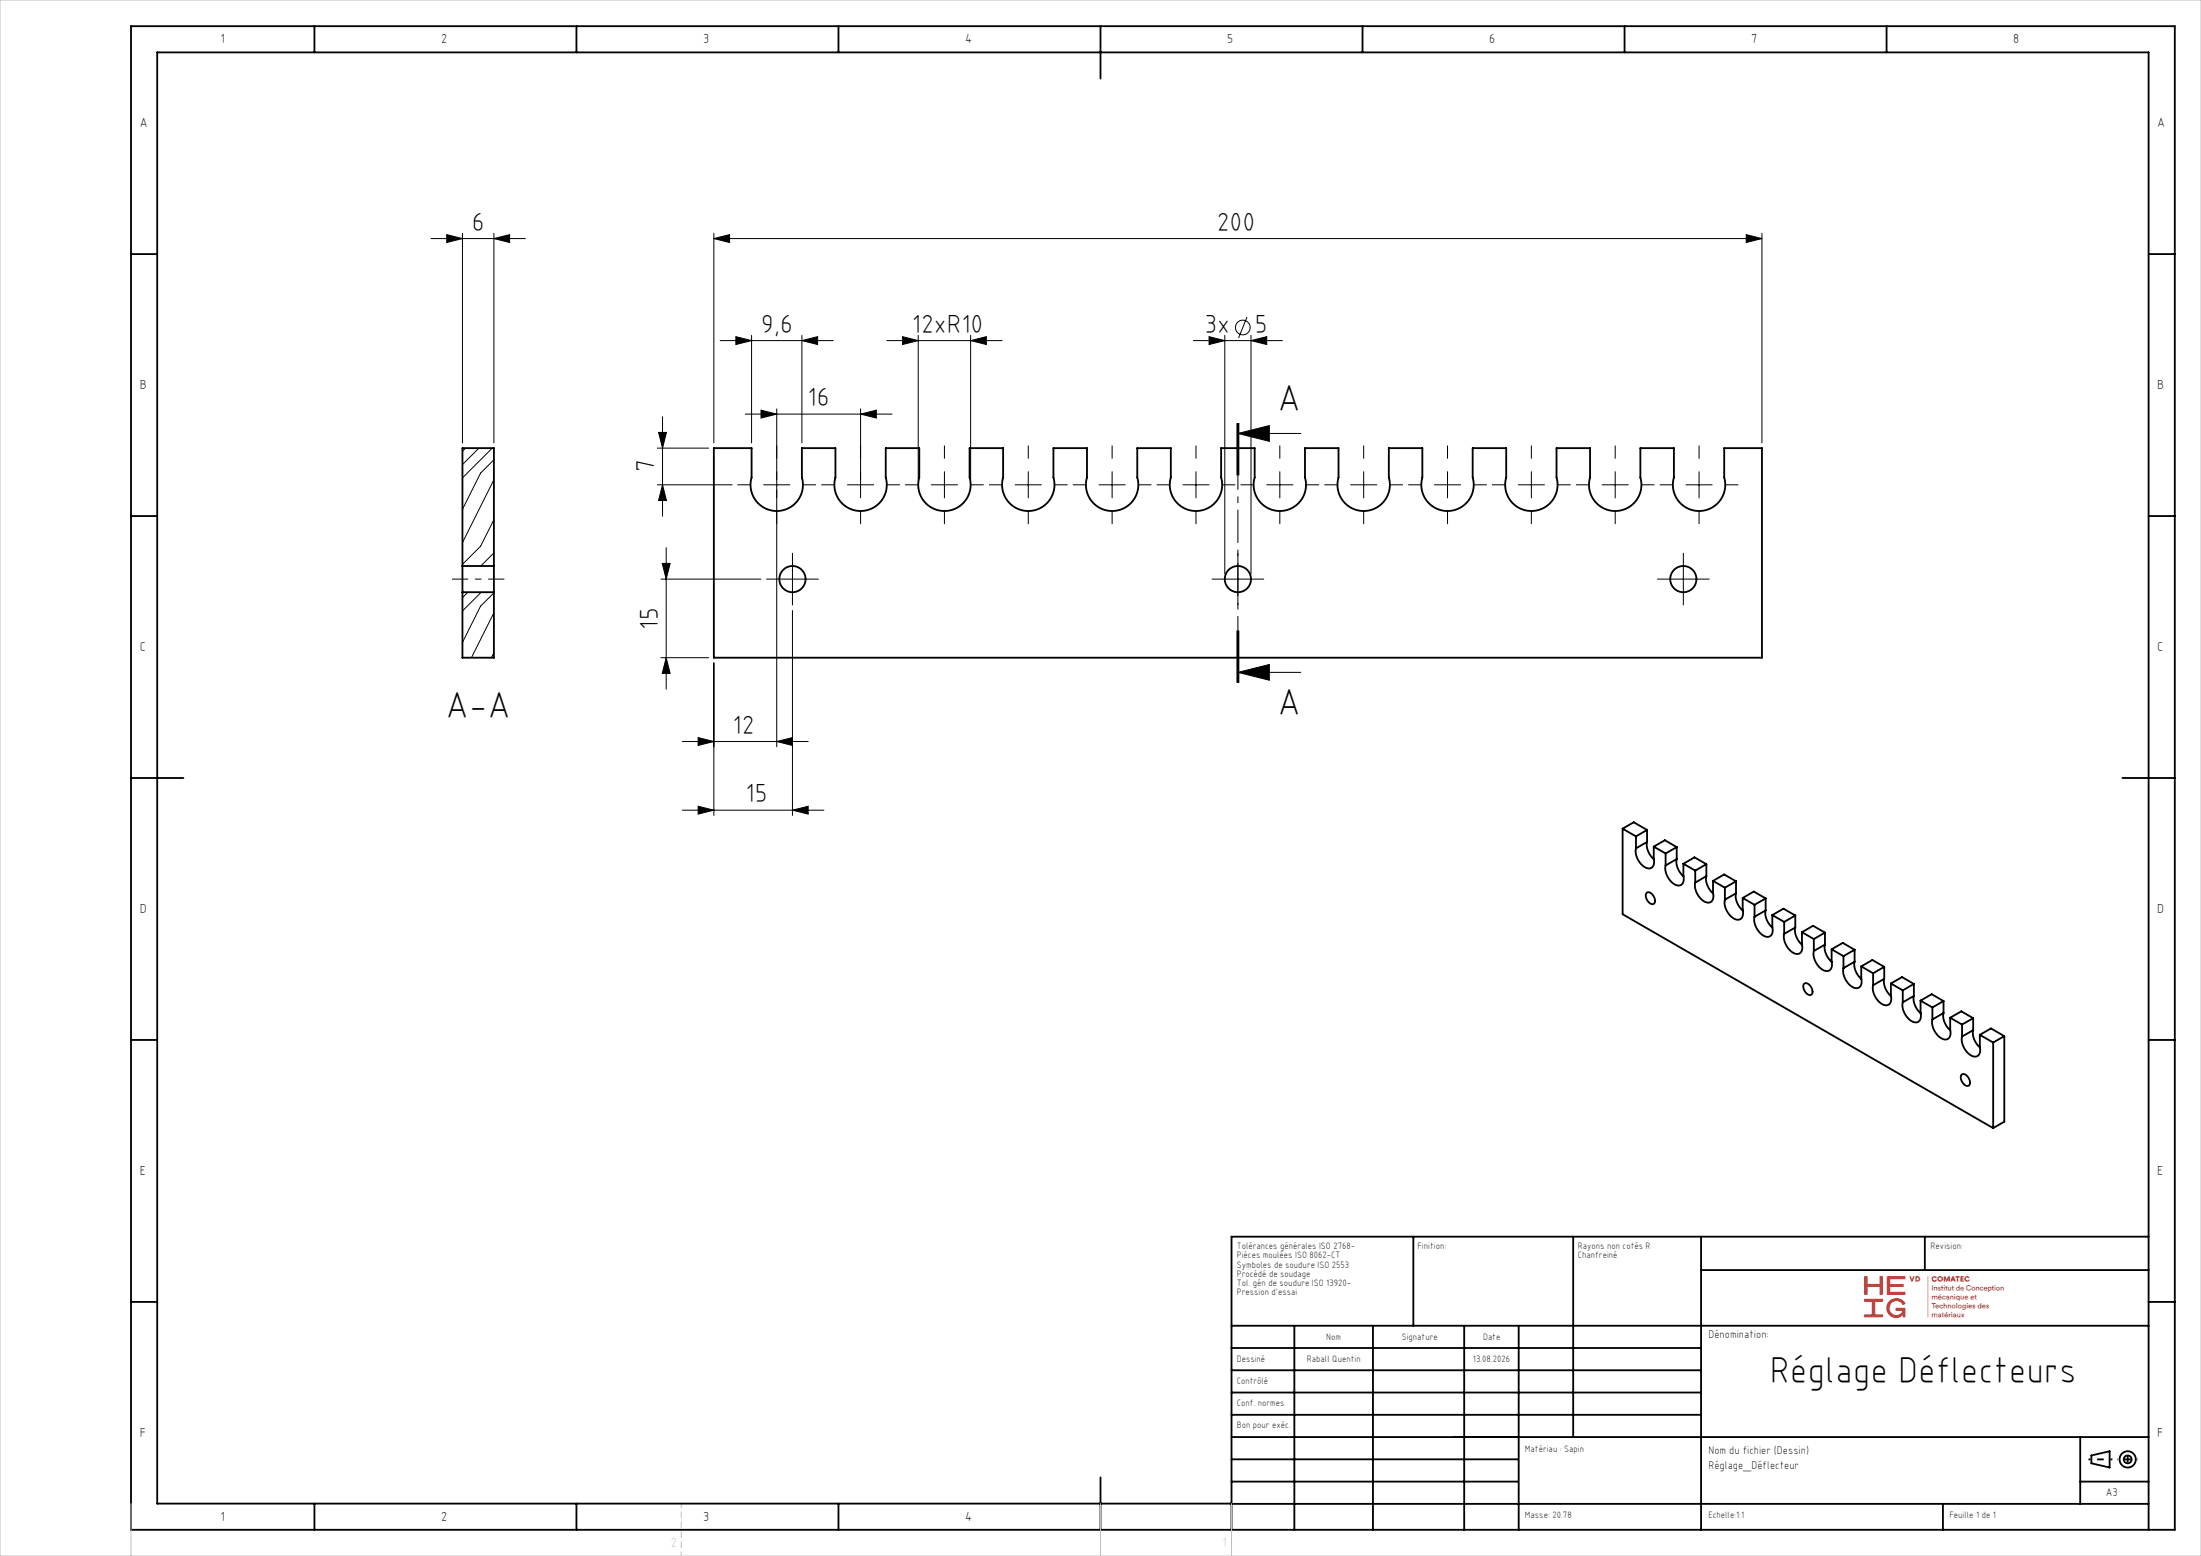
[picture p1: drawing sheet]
<svg xmlns="http://www.w3.org/2000/svg" width="420mm" height="297mm" viewBox="0 0 420 297" stroke-linecap="round" stroke-linejoin="round" font-family="sans-serif">
<g fill="none" stroke="#000" stroke-width=".35">
<path d="M25 5h390v287h-390zM60 5v5M110 5v5M160 5v5M210 5v10M260 5v5M310 5v5M360 5v5M25 48.5h5M410 48.5h5M25 98.5h5M136.2 85.5h7.2v5.6a5 5 0 0 0 4.8 6.4 5 5 0 0 0 4.8-6.4v-5.6h6.4v5.9a5 5 0 0 0 4.9 6.1 5 5 0 0 0 4.7-6.4v-5.6h6.4v5.9a5 5 0 0 0 4.9 6.1 5 5 0 0 0 4.7-6.4v-5.6h6.4v5.9a5 5 0 0 0 4.9 6.1 5 5 0 0 0 4.7-6.4v-5.6h6.4v5.9a5 5 0 0 0 4.9 6.1 5 5 0 0 0 4.7-6.4v-5.6h6.4v5.9a5 5 0 0 0 4.9 6.1 5 5 0 0 0 4.7-6.4v-5.6h6.4v5.9a5 5 0 0 0 4.9 6.1 5 5 0 0 0 4.7-6.4v-5.6h6.4v5.9a5 5 0 0 0 4.9 6.1 5 5 0 0 0 4.7-6.4v-5.6h6.4v5.9a5 5 0 0 0 4.9 6.1 5 5 0 0 0 4.7-6.4v-5.6h6.4v5.9a5 5 0 0 0 4.9 6.1 5 5 0 0 0 4.7-6.4v-5.6h6.4v5.9a5 5 0 0 0 4.9 6.1 5 5 0 0 0 4.7-6.4v-5.6h6.4v5.9a5 5 0 0 0 4.9 6.1 5 5 0 0 0 4.7-6.4v-5.6h7.2v40h-200z"/>
<path d="M410 98.5h5M88.2 108v5M88.2 113v12.5h6v-12.5M88.2 108v-22.5h6v22.5M88.2 108h6M88.2 113h6M94.2 108v5M25 148.5h10M309.6 158.2l2.6 1.4M309.6 158.2v16.3l70.7 40.8M309.6 158.2l2.2-1.2 2.5 1.4M312.2 159.6v2.3"/>
<path d="M314.3 158.4l-2.1 1.2M314.3 158.4v2.3M405 148.5h10M314.2 170.4a1.19 1.19 0 0 1 1.6 1.2 .67 .67 0 0 1-.3 .9 .67 .67 0 0 1-.9-.3l-.5-1zM314.3 160.7l-.1 .8 .3 .9 .4 .9 .7 .7M314.3 160.7l-2.1 1.2M315.6 161.6v2.3a1.26 1.26 0 0 1-1 1.9l-1-.5-.9-.9-.5-1.2v-1.3M315.6 161.6l2.2 1.3M315.6 161.6l2.1-1.2 2.3 1.3M317.8 162.9v2.3M320 164l-.1 .7 .2 .9 .5 .9 .7 .8M320 164l-2.2 1.2"/>
<path d="M320 161.7l-2.2 1.2M320 161.7v2.3M321.2 164.9v2.3a1.26 1.26 0 0 1-1 1.8l-.9-.4-1-1.1-.5-1.2v-1.1M321.2 164.9l2.3 1.3M321.2 164.9l2.1-1.3 2.3 1.4M323.5 166.2v2.3M325.6 167.2v.8l.2 .9 .4 .9 .7 .7M325.6 167.2l-2.1 1.3M325.6 165l-2.1 1.2M325.6 165v2.2M326.9 168.1v2.3a1.26 1.26 0 0 1-1 1.9l-1-.4-.9-1.1-.5-1.2v-1.1M326.9 168.1l2.2 1.3"/>
<path d="M326.9 168.1l2.1-1.2 2.3 1.3M329.1 169.4v2.3M331.3 170.5l-.1 .8 .2 .9 .5 .9 .7 .7M331.3 170.5l-2.2 1.2M331.3 168.2l-2.2 1.2M331.3 168.2v2.3M332.5 171.4v2.3a1.26 1.26 0 0 1-1 1.9l-1-.5-.9-1-.5-1.3v-1.1M332.5 171.4l2.3 1.3M332.5 171.4l2.2-1.2 2.2 1.3M334.8 172.7v2.3M336.9 173.8v.7l.2 .9 .5 .9 .6 .8M336.9 173.8l-2.1 1.2"/>
<path d="M336.9 171.5l-2.1 1.2M336.9 171.5v2.3M338.2 174.7v2.3a1.26 1.26 0 0 1-1 1.8l-1-.4-.8-1-.6-1.3v-1.1M338.2 174.7l2.3 1.3M338.2 174.7l2.1-1.3 2.3 1.3M340.5 176v2.3M342.6 177l-.1 .8 .2 .9 .5 .9 .7 .7M342.6 177l-2.1 1.3M342.6 174.7l-2.1 1.3M342.6 174.7v2.3M343.9 177.9v2.3a1.26 1.26 0 0 1-1.1 1.9l-1-.5-.8-1-.5-1.2v-1.1M343.9 177.9l2.2 1.3"/>
<path d="M343.9 177.9l2.1-1.2 2.2 1.3M346.1 179.2v2.3M348.2 178l-2.1 1.2M348.2 178v2.3M25 198.5h5M344.3 187.8a1.19 1.19 0 0 1 1.5 1.1 .67 .67 0 0 1-.2 1 .67 .67 0 0 1-1-.4l-.5-1zM348.2 180.3v.8l.2 .9 .5 .9 .6 .7M348.2 180.3l-2.1 1.2M349.5 181.2v2.3a1.26 1.26 0 0 1-1 1.9l-.9-.5-1-1-.5-1.3v-1.1M349.5 181.2l2.3 1.3M349.5 181.2l2.1-1.2 2.3 1.3M351.8 182.5v2.3"/>
<path d="M353.9 183.6l-.1 .7 .3 .9 .4 .9 .7 .8M353.9 183.6l-2.1 1.2M353.9 181.3l-2.1 1.2M353.9 181.3v2.3M355.2 184.5v2.2a1.26 1.26 0 0 1-1 1.9l-1-.4-.9-1-.5-1.3v-1.1M355.2 184.5l2.2 1.3M355.2 184.5l2.1-1.3 2.3 1.3M357.4 185.8v2.3M359.6 186.8l-.1 .8 .2 .9 .5 .9 .7 .7M359.6 186.8l-2.2 1.3M359.6 184.5l-2.2 1.3M359.6 184.5v2.3"/>
<path d="M360.8 187.7v2.3a1.26 1.26 0 0 1-1 1.9l-.9-.4-1-1.1-.5-1.2v-1.1M360.8 187.7l2.3 1.3M360.8 187.7l2.1-1.2 2.3 1.3M363.1 189v2.3M365.2 190.1v.8l.2 .9 .4 .9 .7 .7M365.2 190.1l-2.1 1.2M365.2 187.8l-2.1 1.2M365.2 187.8v2.3M366.5 191v2.3a1.26 1.26 0 0 1-1 1.9l-1-.5-.9-.9-.5-1.4v-1.1M366.5 191l2.2 1.3M366.5 191l2.1-1.2 2.3 1.3M368.7 192.3v2.3"/>
<path d="M370.9 193.4l-.1 .7 .2 .9 .5 .9 .7 .8M370.9 193.4l-2.2 1.2M370.9 191.1l-2.2 1.2M370.9 191.1v2.3M372.1 194.3v2.2a1.26 1.26 0 0 1-1 1.9l-1-.5-.9-1-.5-1.2v-1.1M372.1 194.3l2.3 1.3M372.1 194.3l2.2-1.3 2.2 1.3M374.4 195.6v2.3M376.5 196.6v.8l.2 .9 .4 .9 .7 .7M376.5 196.6l-2.1 1.3M376.5 194.3l-2.1 1.3M376.5 194.3v2.3"/>
<path d="M377.8 197.5v2.3a1.26 1.26 0 0 1-1 1.9l-1-.4-.8-1-.6-1.3v-1.1M377.8 197.5l2.5 1.5M377.8 197.5l2.1-1.2 2.6 1.5M380.3 199v16.3M382.5 197.8l-2.2 1.2M382.5 197.8v16.3l-2.2 1.2M410 198.5h5M374.3 205.1a1.19 1.19 0 0 1 1.6 1.2 .67 .67 0 0 1-.3 .9 .67 .67 0 0 1-.9-.3l-.5-1zM269.7 236.1v17M300.2 236.1v38.2M324.6 236.1v55.9M367.3 236.1v6.3"/>
<path d="M410 236.1h-175v55.9M25 248.5h5M235 253.1h175M235 257.3h89.6M247 253.1v38.9M262 253.1v38.9M279.4 253.1v38.9M289.8 253.1v38.9M324.6 242.4h85.4M410 248.5h5M235 270.1h89.6M235 265.8h89.6"/>
<path d="M235 261.6h89.6M235 278.6h54.6M235 274.3h175M397 274.3v12.8M399.1 277.8l3.5-.8v3.1l-3.5-.8zM60 287v5M110 287v5M160 287v5M210 282v10M235 287.1h175M235 287h-205v-277h380v282M235 282.8h54.6"/>
<path d="M370.8 287.1v4.9M397 282.8h13"/>
<circle cx="151.2" cy="110.5" r="2.5"/>
<circle cx="236.2" cy="110.5" r="2.5"/>
<circle cx="321.2" cy="110.5" r="2.5"/>
<circle cx="406" cy="278.6" r=".75"/>
<circle cx="406" cy="278.6" r="1.55"/>
</g>
<g fill="none" stroke="#000" stroke-width=".19">
<path d="M82.2 45.5h18M85.2 44.8l3 .7-3 .8zM88.2 44.5v40M94.2 45.5l3-.7v1.5zM94.2 44.5v40M136.2 45.5l3-.7v1.5zM136.2 45.5h200M136.2 44.5v40M333.2 44.8l3 .7-3 .8zM336.2 44.5v40M126.4 79.5v19M137.4 65h21.6"/>
<path d="M140.4 64.3l3 .7-3 .8zM142.2 79h28M143.4 64v20.5M145.2 78.3l3 .7-3 .8zM148.2 78v64.5M153 65l3-.7v1.5zM153 64v20.5M164.2 79l3-.7v1.5zM164.2 78v17M169.2 65h22M172.2 64.3l3 .7-3 .8zM175.2 64v27.5"/>
<path d="M185.2 65l3-.7v1.5zM185.2 64v27.5M227.7 65h17M230.7 64.3l3 .7-3 .8zM233.7 64v45.5M238 60.5l-1.6 4M238.7 65l3-.7v1.5zM238.7 64v45.5M88.8 85.5l-.6 .6M91.4 85.5l-3.2 3.2M93.9 85.5l-5.7 5.7M94.2 87.8l-2.5 2.5-3.5 6.9"/>
<path d="M94.2 99.2l-2.5 5.1-3.5 3.4M94.2 91.6l-6 12M125.4 92.5h14.3M125.4 85.5h9.8M125.7 82.5h1.5l-.8 3zM126.4 92.5l.8 3h-1.5zM145.7 92.5h5M161.7 92.5h5M177.7 92.5h5M180.2 90v5M193.7 92.5h5M196.2 90v5"/>
<path d="M209.7 92.5h5M212.2 90v5M225.7 92.5h5M228.2 90v5M236 80.7v10M236.2 82.7l6-1.5v3zM236.2 80.7v10M236.2 82.7h12M236.4 80.7v10M241.7 92.5h5M244.2 90v5M257.7 92.5h5"/>
<path d="M260.2 90v5M273.7 92.5h5M276.2 90v5M289.7 92.5h5M292.2 90v5M305.7 92.5h5M308.2 90v5M321.7 92.5h5M324.2 90v5M89.3 113l-1.1 1.1M91.8 113l-3.6 3.6M94.2 105.5l-2.5 2.5"/>
<path d="M94.2 113.2l-2.5 2.5-3.5 6.9M94.2 117l-4.2 8.5M126.1 110.5h19.1M126.4 107.5h1.5l-.8 3zM127.1 104.5v27M148.7 110.5h5M151.2 108v5M151.2 116.5v39.1M233.7 110.5h5M236.2 108v5M318.7 110.5h5M321.2 108v5"/>
<path d="M94.2 124.6l-.4 .9M126.1 125.5h9.1M127.1 125.5l.8 3h-1.5zM136.2 126.5v29.1M236 120.3v10M236.2 128.3l6-1.5v3zM236.2 120.3v10M236.2 128.3h12M236.4 120.3v10zM130.2 141.5h24M130.2 154.6h27M133.2 140.8l3 .7-3 .8z"/>
<path d="M133.2 153.9l3 .7-3 .8zM148.2 141.5l3-.7v1.5zM151.2 154.6l3-.7v1.5z"/>
<circle cx="237.2" cy="62.5" r="1.4"/>
</g>
<path d="M96.2 110.5h-10" fill="none" stroke="#000" stroke-width=".19" stroke-dasharray="30.5 1.3 1.3 1.3" stroke-dashoffset="27.4" stroke-linecap="butt"/>
<g fill="none" stroke="#000" stroke-width=".19" stroke-dasharray="30.5 1.3 1.3 1.3" stroke-linecap="butt">
<path d="M143.2 92.5h-2.5M148.2 87.5v-2.5M148.2 97.5v2.5M153.2 92.5h2.5M159.2 92.5h-2.5M164.2 87.5v-2.5M164.2 97.5v2.5M169.2 92.5h2.5M175.2 92.5h-2.5M180.2 87.5v-2.5M180.2 97.5v2.5M185.2 92.5h2.5"/>
<path d="M191.2 92.5h-2.5M196.2 87.5v-2.5M196.2 97.5v2.5M201.2 92.5h2.5M207.2 92.5h-2.5M212.2 87.5v-2.5M212.2 97.5v2.5M217.2 92.5h2.5M223.2 92.5h-2.5M228.2 87.5v-2.5M228.2 97.5v2.5M233.2 92.5h2.5"/>
<path d="M239.2 92.5h-2.5M244.2 87.5v-2.5M244.2 97.5v2.5M249.2 92.5h2.5M255.2 92.5h-2.5M260.2 87.5v-2.5M260.2 97.5v2.5M265.2 92.5h2.5M271.2 92.5h-2.5M276.2 87.5v-2.5M276.2 97.5v2.5M281.2 92.5h2.5"/>
<path d="M287.2 92.5h-2.5M292.2 87.5v-2.5M292.2 97.5v2.5M297.2 92.5h2.5M303.2 92.5h-2.5M308.2 87.5v-2.5M308.2 97.5v2.5M313.2 92.5h2.5M319.2 92.5h-2.5M324.2 87.5v-2.5M324.2 97.5v2.5M329.2 92.5h2.5"/>
<path d="M148.7 110.5h-2.5M151.2 108v-2.5M151.2 113v2.5M153.7 110.5h2.5M233.7 110.5h-2.5M236.2 108v-2.5M236.2 113v2.5M238.7 110.5h2.5M318.7 110.5h-2.5M321.2 108v-2.5M321.2 113v2.5M323.7 110.5h2.5"/>
</g>
<path d="M236.2 80.7v49.6" fill="none" stroke="#000" stroke-width=".19" stroke-dasharray="6.3 1.3 1.3 1.3" stroke-dashoffset="3.8" stroke-linecap="butt"/>
<path d="M398.5 278.6h4.6" fill="none" stroke="#000" stroke-width=".35" stroke-dasharray="30.5 1.3 1.3 1.3" stroke-dashoffset="30.1" stroke-linecap="butt"/>
<path d="M406 276.6v3.8" fill="none" stroke="#000" stroke-width=".35" stroke-dasharray="30.5 1.3 1.3 1.3" stroke-dashoffset="30.5" stroke-linecap="butt"/>
<path d="M408 278.6h-4" fill="none" stroke="#000" stroke-width=".35" stroke-dasharray="30.5 1.3 1.3 1.3" stroke-dashoffset="30.4" stroke-linecap="butt"/>
<path d="M130 287v10" fill="none" stroke="#c0c0c0" stroke-width=".19" stroke-dasharray="1.3 .6" stroke-dashoffset=".4" stroke-linecap="butt"/>
<path d="M0 0h420v297h-420zM25 287v10M210 287v10M235 287v10" fill="none" stroke="#c0c0c0" stroke-width=".19"/>
<g fill="#000">
<path d="M94.2 45.5l3-.7v1.5zM85.2 44.8l3 .7-3 .8z"/>
<path d="M136.2 45.5l3-.7v1.5zM333.2 44.8l3 .7-3 .8zM133.2 140.8l3 .7-3 .8zM148.2 141.5l3-.7v1.5zM230.7 64.3l3 .7-3 .8zM238.7 65l3-.7v1.5zM133.2 153.9l3 .7-3 .8zM151.2 154.6l3-.7v1.5zM236.2 82.7l6-1.5v3zM236.2 128.3l6-1.5v3z"/>
<path d="M140.4 64.3l3 .7-3 .8zM153 65l3-.7v1.5z"/>
<path d="M164.2 79l3-.7v1.5zM145.2 78.3l3 .7-3 .8z"/>
<path d="M172.2 64.3l3 .7-3 .8zM185.2 65l3-.7v1.5z"/>
<path d="M126.4 92.5l.8 3h-1.5zM125.7 82.5h1.5l-.8 3zM127.1 125.5l.8 3h-1.5zM126.4 107.5h1.5l-.8 3z"/>
</g>
<g font-size="7.1">
<text x="243.8" y="78.5">A</text>
<text x="85" y="137">A-A</text>
<text x="243.8" y="136.4">A</text>
<text x="337.7" y="264">Réglage Déflecteurs</text>
</g>
<g font-size="5">
<text x="90" y="44">6</text>
<text x="232.2" y="44">200</text>
<text x="145.2" y="63.5">9,6</text>
<text x="174" y="63.5">12xR10</text>
<text x="229.8" y="63.5">3x</text>
<text x="239.5" y="63.5">5</text>
<text x="154.1" y="77.5">16</text>
<text x="124.9" y="90.1" transform="rotate(-90 124.9 90.1)">7</text>
<text x="125.6" y="120.2" transform="rotate(-90 125.6 120.2)">15</text>
<text x="139.8" y="140">12</text>
<text x="142.3" y="153.1">15</text>
</g>
<g font-size="2.5">
<text x="42.1" y="8.2">1</text>
<text x="84.2" y="8.2">2</text>
<text x="134.2" y="8.2">3</text>
<text x="184.2" y="8.2">4</text>
<text x="234.2" y="8.2">5</text>
<text x="284.2" y="8.2">6</text>
<text x="334.2" y="8.2">7</text>
<text x="384.2" y="8.2">8</text>
<text x="26.7" y="24.2">A</text>
<text x="411.7" y="24.2">A</text>
<text x="26.7" y="74.2">B</text>
<text x="411.7" y="74.2">B</text>
<text x="26.7" y="124.2">C</text>
<text x="411.7" y="124.2">C</text>
<text x="26.7" y="174.2">D</text>
<text x="411.7" y="174.2">D</text>
<text x="26.7" y="224.2">E</text>
<text x="411.7" y="224.2">E</text>
<text x="26.7" y="274.2">F</text>
<text x="411.7" y="274.2">F</text>
<text x="42.1" y="290.2">1</text>
<text x="84.2" y="290.2">2</text>
<text x="134.2" y="290.2">3</text>
<text x="184.2" y="290.2">4</text>
</g>
<text font-size="2.5" fill="#e1251b" x="355.8" y="251.5">⟫</text>
<text font-size="2.5" fill="#c0c0c0" x="128" y="295.3">2</text>
<g font-size="2.1">
<text x="326" y="255.5">Dénomination:</text>
<text x="326" y="277.5">Nom du fichier (Dessin)</text>
<text x="326" y="280.5">Réglage_Déflecteur</text>
<text x="401.9" y="285.5">A3</text>
</g>
<g font-size="1.8">
<text x="236" y="238.4">Tolérances générales ISO 2768-</text>
<text x="270.5" y="238.4">Finition:</text>
<text x="301.1" y="238.4">Rayons non cotés R</text>
<text x="368.4" y="238.4">Revision:</text>
<text x="236" y="240.2">Pièces moulées ISO 8062-CT</text>
<text x="236" y="242">Symboles de soudure ISO 2553</text>
<text x="236" y="243.7">Procédé de soudage</text>
<text x="236" y="245.5">Tol. gén de soudure ISO 13920-</text>
<text x="301.1" y="240.2">Chanfreiné</text>
<text x="236" y="247.3">Pression d'essai</text>
<text x="253.1" y="255.7">Nom</text>
<text x="267.5" y="255.7">Signature</text>
<text x="283" y="255.7">Date</text>
<text x="236" y="260">Dessiné</text>
<text x="249.4" y="260">Raball Quentin</text>
<text x="281.1" y="260">13.08.2026</text>
<text x="236" y="264.1">Contrôlé</text>
<text x="236" y="268.3">Conf. normes</text>
<text x="236" y="272.5">Bon pour exéc.</text>
<text x="291" y="277.2">Matériau : Sapin</text>
<text x="291" y="289.8">Masse: 20.78</text>
<text x="326" y="289.8">Echelle:1:1</text>
<text x="372" y="289.8">Feuille 1 de 1</text>
</g>
</svg>
